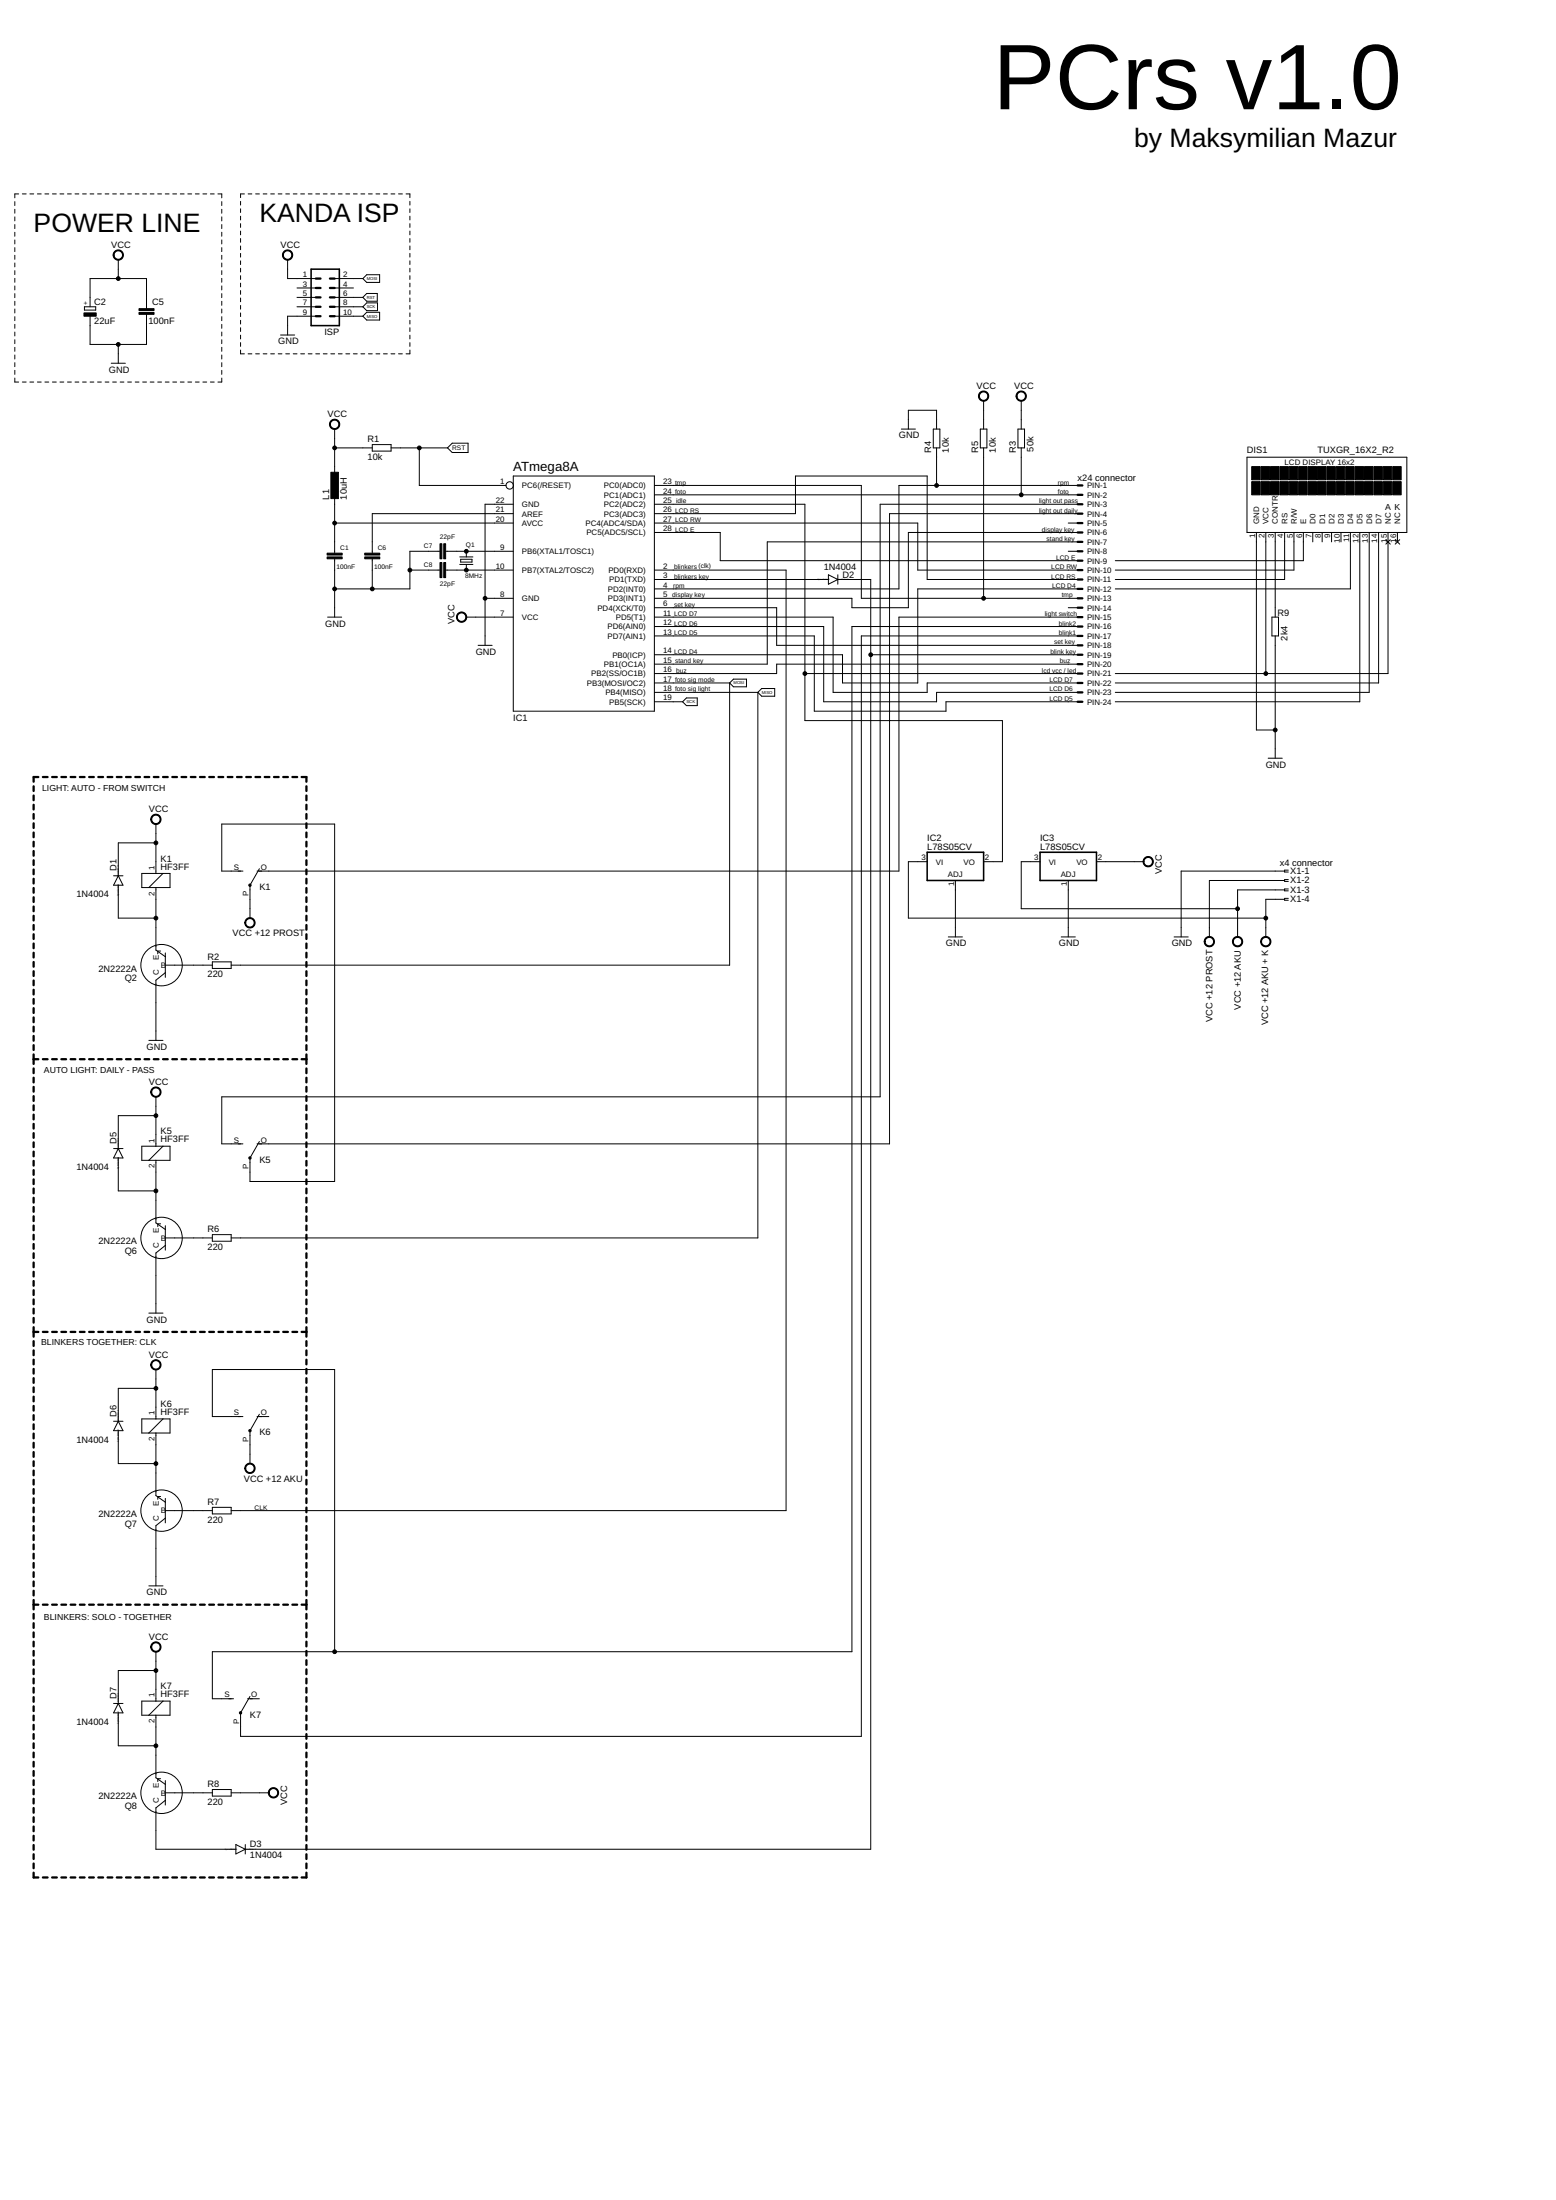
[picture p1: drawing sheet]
<svg xmlns="http://www.w3.org/2000/svg" width="420mm" height="594mm" viewBox="0 0 420 594" stroke-linecap="round" stroke-linejoin="round" font-family="sans-serif">
<g fill="none" stroke="#000" stroke-width=".27">
<path d="M4 54.4v1.1M4 56.5v1.1M4 58.6v1M5 52.4h-1v1M6 52.4h1.1M8.1 52.4h1M10.1 52.4h1M12.1 52.4h1.1M14.2 52.4h1M16.2 52.4h1M18.2 52.4h1.1M20.3 52.4h1"/>
<path d="M22.3 52.4h1M24.3 52.4h1M26.4 52.4h1M28.4 52.4h1M30.4 52.4h1M32.4 52.4h1.1M34.5 52.4h1M36.5 52.4h1M38.5 52.4h1.1M40.6 52.4h1M42.6 52.4h1M44.6 52.4h1.1"/>
<path d="M46.7 52.4h1M48.7 52.4h1M50.7 52.4h1.1M52.7 52.4h1.1M54.8 52.4h1M56.8 52.4h1M58.8 52.4h1.1v1M59.9 54.4v1.1M59.9 56.5v1.1M59.9 58.6v1M65 54.4v1M65 56.4v1"/>
<path d="M65 58.4v1M66 52.4h-1v1M67 52.4h1M69 52.4h1M71.1 52.4h1M73.1 52.4h1M75.1 52.4h1M77.2 52.4h1M79.2 52.4h1M81.2 52.4h1M83.2 52.4h1.1M85.3 52.4h1"/>
<path d="M87.3 52.4h1M89.3 52.4h1.1M91.4 52.4h1M93.4 52.4h1M95.4 52.4h1.1M97.5 52.4h1M99.5 52.4h1M101.5 52.4h1.1M103.5 52.4h1.1M105.6 52.4h1M107.6 52.4h1M109.6 52.4h1.1v1"/>
<path d="M110.7 54.4v1M110.7 56.4v1M110.7 58.4v1M4 60.6v1.1M4 62.7v1.1M4 64.8v1.1M4 66.9v1M4 68.9v1.1M4 71v1.1M4 73.1v1M4 75.2v1M4 77.2v1.1"/>
<path d="M4 79.3v1.1M31.9 70.1v5.1M59.9 60.6v1.1M59.9 62.7v1.1M59.9 64.8v1.1M59.9 66.9v1M59.9 68.9v1.1M59.9 71v1.1M59.9 73.1v1M59.9 75.2v1M59.9 77.2v1.1M59.9 79.3v1.1"/>
<path d="M65 60.4v1M65 62.4v1M65 64.4v1M65 66.4v1M65 68.4v1M65 70.4v1M65 72.4v1M65 74.4v1.1M65 76.5v1M65 78.5v1M77.7 70.1v5.1h7.6M80.2 77.8h5.1"/>
<path d="M90.4 75.2h7.6M90.4 77.8h5M99 79.2h2.9v2.1h-2.9l-1-1zM99 74.2h3.5v2.1h-3.5l-1-1.1zM110.7 60.4v1M110.7 62.4v1M110.7 64.4v1M110.7 66.4v1M110.7 68.4v1M110.7 70.4v1M110.7 72.4v1M110.7 74.4v1.1"/>
<path d="M110.7 76.5v1M110.7 78.5v1M4 81.4v1M4 83.4v1.1M4 85.5v1.1M4 87.6v1M4 89.7v1M4 91.7v1.1M4 93.8v1.1M4 95.9v1M4 97.9v1.1M22.8 82.8h3v.9h-3z"/>
<path d="M24.3 82.8v-7.6h15.3v8.2M30 98.1h3.8M31.9 93v5.1M39.6 84.9v8.1h-15.3v-7.6M59.9 81.4v1M59.9 83.4v1.1M59.9 85.5v1.1M59.9 87.6v1M59.9 89.7v1M59.9 91.7v1.1M59.9 93.8v1.1M59.9 95.9v1"/>
<path d="M59.9 97.9v1.1M65 80.5v1M65 82.5v1M65 84.5v1M65 86.5v1M65 88.5v1M65 90.5v1M65 92.5v1M65 94.5v1h1M67 95.5h1M69 95.5h1M71.1 95.5h1"/>
<path d="M73.1 95.5h1M75.1 95.5h1M75.8 90.5h3.8M77.2 95.5h1M79.2 95.5h1M80.2 82.8h5.1M80.2 80.3h5.1M81.2 95.5h1M83.2 95.5h1.1M85.3 95.5h1M85.3 85.4h-7.6v5.1M87.3 95.5h1"/>
<path d="M89.3 95.5h1.1M90.4 82.8h7.6M90.4 80.3h7.6M90.4 85.4h7.6M91.4 95.5h1M93.4 95.5h1M95.4 95.5h1.1M97.5 95.5h1M99 84.3h3.5v2.1h-3.5l-1-1zM99 81.8h2.9v2.1h-2.9l-1-1.1zM99.5 95.5h1M101.5 95.5h1.1"/>
<path d="M103.5 95.5h1.1M105.6 95.5h1M107.6 95.5h1M110.7 80.5v1M110.7 82.5v1M110.7 84.5v1M110.7 86.5v1M110.7 88.5v1M110.7 90.5v1M110.7 92.5v1M110.7 94.5v1h-1.1M4 100v1.1"/>
<path d="M4 102.1v1.1h1M6 103.2h1.1M8.1 103.2h1M10.1 103.2h1M12.1 103.2h1.1M14.2 103.2h1M16.2 103.2h1M18.2 103.2h1.1M20.3 103.2h1M22.3 103.2h1M24.3 103.2h1M26.4 103.2h1"/>
<path d="M28.4 103.2h1M30.4 103.2h1M32.4 103.2h1.1M34.5 103.2h1M36.5 103.2h1M38.5 103.2h1.1M40.6 103.2h1M42.6 103.2h1M44.6 103.2h1.1M46.7 103.2h1M48.7 103.2h1M50.7 103.2h1.1"/>
<path d="M52.7 103.2h1.1M54.8 103.2h1M56.8 103.2h1M59.9 100v1.1M59.9 102.1v1.1h-1.1M90.4 115.9v12.6M122.1 119.7h4.3v2.5h-4.3l-1.3-1.3zM243.4 115.9h3.8M245.3 115.9v-5.1h7.6v5.1M252 115.9h1.8v5h-1.8zM264.7 115.9h1.8v5h-1.8zM265.6 108.2v7.7"/>
<path d="M274.9 115.9h1.7v5h-1.7zM275.8 108.2v7.7M90.4 120.9h10.1M90.4 133.6v15.8M100.5 120.1h5.1v1.7h-5.1zM105.6 120.9h15.2M113.2 120.9v10.2h23.4M138.6 128.5h38.1v63.5h-38.1zM138.6 136.2h-7.6v38.1M138.6 138.7h-38.1v10.7M176.7 138.7h38.1v-10.2h35.6v28h40.6M176.7 131.1h55.9v30.5h58.4"/>
<path d="M176.7 136.2h40.6v58.4h53.4v38.1h-5.1M176.7 133.6h114.3M252.9 120.9v10.2M265.6 120.9v40.7M275.8 120.9v12.7M291 136.2h-53.3v160h-177.8v12.7h5.7M291 138.7h-50.8v170.2h-170.8M291 131.1h-48.3v27.9h-66M336.7 123.5h43.2v20.3h-43.2zM90.4 141.2h48.2M90.4 150.9v15.7M100.5 150.9v8.1"/>
<path d="M110.7 153.9h8.1M118.8 148.9h-8.1v10.1h-20.3M120.3 153.9h18.3M120.3 148.9h18.3M124.1 150.4h3.6M124.1 152.4h3.6M124.4 151h3v.8h-3zM125.9 148.9v1.5M125.9 152.4v1.5M176.7 153.9h35.6v254h-149.9M176.7 141.2h71.1v12.7h43.2M176.7 156.5h47"/>
<path d="M176.7 143.8h17.8v7.6h96.5M223.7 155.2l2.5 1.3-2.5 1.3zM226.2 156.5h8.9v342.9h-168.9M226.2 155.2v2.6M288.5 148.9h2.5M288.5 141.2h2.5M291 143.8h-45.7v20.3h-15.3v-2.5h-53.3M291 159h-43.2v25.4h-20.3v-7.6h-50.8M291 146.3h-83.8v33h-30.5M339.3 143.8v53.3h5M341.8 143.8v38.1M344.3 143.8v22.8"/>
<path d="M346.9 143.8v12.7h-45.7M349.4 143.8v10.1h-48.2M351.9 143.8v7.6h-50.7M354.5 143.8v2.5M357 143.8v2.5M359.6 143.8v2.5M362.1 143.8v2.5M364.6 143.8v15.2h-63.4M367.2 143.8v45.7h-66M369.7 143.8v43.2h-68.5M372.3 143.8v40.6h-71.1M374.2 145.7l1.2 1.2"/>
<path d="M374.8 143.8v38.1h-73.6M375.4 145.7l-1.2 1.2M376.7 145.7l1.3 1.2M377.3 143.8v2.5M378 145.7l-1.3 1.2M88.5 166.6h3.8M125.9 166.6h12.7M129.1 174.3h3.8M131 161.6h7.6M176.7 171.7h43.2v20.3h35.5v-2.5h35.6M176.7 169.2h45.7v20.3h30.5v-2.5h38.1M176.7 166.6h48.3v20.4h25.4v-2.6h40.6"/>
<path d="M176.7 164.1h33v10.2h81.3M235.1 176.8h55.9M288.5 164.1h2.5M291 171.7h-58.4v297.2h-167.6v-6.4l2.5-4.4M291 166.6h-48.3v68.6h-173.3M291 179.3h-81.3v2.6h-33M291 169.2h-61v276.8h-172.7v12.7h5.8M343.5 166.6h1.7v5.1h-1.7zM344.3 171.7v33M176.7 189.5h7.6M176.7 187h27.9M176.7 184.4h20.3"/>
<path d="M185.4 188.5h2.9v2h-2.9l-1.1-1zM197 184.4v76.2h-134.6M198.1 183.4h3.5v2.1h-3.5l-1.1-1.1zM204.6 187v147.3h-142.2M205.7 185.9h3.5v2.1h-3.5l-1.1-1zM217.3 181.9h73.7M342.4 204.7h3.8M30.7 236.5h2.5M31.9 239v8.9h10.2M31.9 236.5l1.3 2.5h-2.5zM38.3 235.9h7.6v3.8h-7.6zM42.1 227.6h-10.2v8.9"/>
<path d="M42.1 222.5v13.4M42.1 239.7v16.9l2.5 1.7M44 235.9l-3.8 3.8M65.6 235.2h-5.7v-12.7h30.5v96.5h-22.9v-6.3l2.5-4.4M70 234.6l-2.5 4.4v8.9M250.4 232.7h-5.1v15.2h96.5M258 237.8v15.2M280.8 232.7h-5v12.7h58.4M288.5 237.8v15.2M296.1 232.7h12.7M346.9 235.2h-28v17.8M346.9 237.8h-20.3v15.2"/>
<path d="M347.9 235h-1v.5h1M347.9 237.5h-1v.5h1M43.4 256.8h-.8v.8M44.6 257.3v6.6M57.3 259.7h5.1v1.8h-5.1zM256.1 253h3.8M286.6 253h3.8M317 253h3.8M346.9 240.3h-12.7v12.7M346.9 242.8h-5.1v10.2M347.9 240.1h-1v.5h1M347.9 242.6h-1v.5h1"/>
<path d="M44.6 260.6h12.7M44.6 262.7l-2.5 2v16.2M40.2 280.9h3.8M42.1 296.2v13.3M30.7 310.2h2.5M31.9 312.7v8.9h10.2M31.9 310.2l1.3 2.5h-2.5zM38.3 309.5h7.6v3.8h-7.6zM42.1 301.3h-10.2v8.9M42.1 313.3v16.9l2.5 1.8M44 309.5l-3.8 3.8M43.4 330.5h-.8v.7"/>
<path d="M44.6 336.3l-2.5 2v16.3M44.6 331v6.6M44.6 334.3h12.7M57.3 333.4h5.1v1.8h-5.1zM40.2 354.6h3.8M42.1 374.9h-10.2v8.9M42.1 369.8v13.4M30.7 383.8h2.5M31.9 386.3v8.9h10.2M31.9 383.8l1.3 2.5h-2.5zM38.3 383.2h7.6v3.8h-7.6zM42.1 387v16.9l2.5 1.7"/>
<path d="M44 383.2l-3.8 3.8M65.6 382.5h-8.3v-12.7h33.1v76.2M69.4 382.5h3.2M70 381.9l-2.5 4.4v8.9M43.4 404.1h-.8v.8M44.6 410l-2.5 2v16.2M44.6 404.6v6.6M44.6 407.9h12.7M57.3 407h5.1v1.8h-5.1zM40.2 428.2h3.8M30.7 460h2.5M31.9 460l1.3 2.5h-2.5z"/>
<path d="M38.3 459.4h7.6v3.8h-7.6zM42.1 451.1h-10.2v8.9M42.1 446v13.4M44 459.4l-3.8 3.8M66.9 458.7h3.1M31.9 462.5v8.9h10.2M42.1 463.2v16.9l2.5 1.7M43.4 480.3h-.8v.8M44.6 486.2l-2.5 2v11.2h21.6M44.6 480.8v6.6M44.6 484.1h12.7M57.3 483.2h5.1v1.8h-5.1z"/>
<path d="M62.4 484.1h10.2M63.7 498.1l2.5 1.3-2.5 1.2zM66.2 498.1v2.5"/>
<circle cx="137.6" cy="131.1" r=".99"/>
<circle cx="43.6" cy="260.6" r="5.6"/>
<circle cx="43.6" cy="334.3" r="5.6"/>
<circle cx="43.6" cy="407.9" r="5.6"/>
<circle cx="43.6" cy="484.1" r="5.6"/>
</g>
<g fill="none" stroke="#000" stroke-width=".61">
<path d="M85.3 77.8h1.3M85.3 75.2h1.3M89.1 77.8h1.3M89.1 75.2h1.3M85.3 80.3h1.3M85.3 85.4h1.3M85.3 82.8h1.3M89.1 80.3h1.3M89.1 85.4h1.3M89.1 82.8h1.3M291 131.1h1.3M291 133.6h1.3"/>
<path d="M291 136.2h1.3M291 138.7h1.3M291 141.2h1.3M291 143.8h1.3M291 146.3h1.3M291 148.9h1.3M291 151.4h1.3M291 153.9h1.3M291 156.5h1.3M291 159h1.3M291 161.6h1.3M291 164.1h1.3"/>
<path d="M291 166.6h1.3M291 169.2h1.3M291 171.7h1.3M291 174.3h1.3M291 176.8h1.3M291 179.3h1.3M291 181.9h1.3M291 184.4h1.3M291 187h1.3M291 189.5h1.3M9.1 212.3v1.3M9.1 214.8v1.3"/>
<path d="M9.1 217.3v1.3M9.1 219.8v1.3M10.4 209.8h-1.3v1.3M11.6 209.8h1.2M14.1 209.8h1.2M16.6 209.8h1.2M19.1 209.8h1.2M21.6 209.8h1.2M24.1 209.8h1.2M26.5 209.8h1.3M29 209.8h1.3M31.5 209.8h1.3"/>
<path d="M34 209.8h1.3M36.5 209.8h1.3M39 209.8h1.3M41.5 209.8h1.3M44 209.8h1.3M46.5 209.8h1.3M49 209.8h1.3M51.5 209.8h1.3M54 209.8h1.3M56.5 209.8h1.3M59 209.8h1.3M61.5 209.8h1.3"/>
<path d="M64 209.8h1.3M66.5 209.8h1.3M69 209.8h1.3M71.5 209.8h1.2M74 209.8h1.2M76.5 209.8h1.2M79 209.8h1.2M81.4 209.8h1.3v1.3M82.7 212.3v1.3M82.7 214.8v1.3M82.7 217.3v1.3M82.7 219.8v1.3"/>
<path d="M9.1 222.3v1.3M9.1 224.8v1.3M9.1 227.3v1.3M9.1 229.8v1.3M9.1 232.3v1.3M9.1 234.8v1.3M9.1 237.3v1.3M9.1 239.8v1.3M82.7 222.3v1.3M82.7 224.8v1.3M82.7 227.3v1.3M82.7 229.8v1.3"/>
<path d="M82.7 232.3v1.3M82.7 234.8v1.3M82.7 237.3v1.3M82.7 239.8v1.3M9.1 242.3v1.3M9.1 244.8v1.3M9.1 247.3v1.3M9.1 249.8v1.3M9.1 252.3v1.3M9.1 254.8v1.3M9.1 257.3v1.3M9.1 259.8v1.2"/>
<path d="M82.7 242.3v1.3M82.7 244.8v1.3M82.7 247.3v1.3M82.7 249.8v1.3M82.7 252.3v1.3M82.7 254.8v1.3M82.7 257.3v1.3M82.7 259.8v1.2M9.1 262.3v1.2M9.1 264.8v1.2M9.1 267.3v1.2M9.1 269.8v1.2"/>
<path d="M9.1 272.2v1.3M9.1 274.7v1.3M9.1 277.2v1.3M9.1 279.7v1.3M82.7 262.3v1.2M82.7 264.8v1.2M82.7 267.3v1.2M82.7 269.8v1.2M82.7 272.2v1.3M82.7 274.7v1.3M82.7 277.2v1.3M82.7 279.7v1.3"/>
<path d="M9.1 282.2v1.3M9.1 284.7v2.6M9.1 288.5v1.3M9.1 291v1.3M9.1 293.5v1.3M9.1 296v1.3M9.1 298.5v1.3M9.1 286h1.3M11.6 286h1.2M14.1 286h1.2M16.6 286h1.2M19.1 286h1.2"/>
<path d="M21.6 286h1.2M24.1 286h1.2M26.5 286h1.3M29 286h1.3M31.5 286h1.3M34 286h1.3M36.5 286h1.3M39 286h1.3M41.5 286h1.3M44 286h1.3M46.5 286h1.3M49 286h1.3"/>
<path d="M51.5 286h1.3M54 286h1.3M56.5 286h1.3M59 286h1.3M61.5 286h1.3M64 286h1.3M66.5 286h1.3M69 286h1.3M71.5 286h1.2M74 286h1.2M76.5 286h1.2M79 286h1.2"/>
<path d="M81.4 286h1.3M82.7 282.2v1.3M82.7 284.7v2.6M82.7 288.5v1.3M82.7 291v1.3M82.7 293.5v1.3M82.7 296v1.3M82.7 298.5v1.3M9.1 301v1.3M9.1 303.5v1.3M9.1 306v1.3M9.1 308.5v1.3"/>
<path d="M9.1 311v1.3M9.1 313.5v1.2M9.1 316v1.2M9.1 318.5v1.2M82.7 301v1.3M82.7 303.5v1.3M82.7 306v1.3M82.7 308.5v1.3M82.7 311v1.3M82.7 313.5v1.2M82.7 316v1.2M82.7 318.5v1.2"/>
<path d="M9.1 321v1.2M9.1 323.4v1.3M9.1 325.9v1.3M9.1 328.4v1.3M9.1 330.9v1.3M9.1 333.4v1.3M9.1 335.9v1.3M9.1 338.4v1.3M82.7 321v1.2M82.7 323.4v1.3M82.7 325.9v1.3M82.7 328.4v1.3"/>
<path d="M82.7 330.9v1.3M82.7 333.4v1.3M82.7 335.9v1.3M82.7 338.4v1.3M9.1 340.9v1.3M9.1 343.4v1.3M9.1 345.9v1.3M9.1 348.4v1.3M9.1 350.9v1.3M9.1 353.4v1.3M9.1 355.9v1.3M9.1 358.4v2.6"/>
<path d="M9.1 359.7h1.3M11.6 359.7h1.2M14.1 359.7h1.2M16.6 359.7h1.2M19.1 359.7h1.2M21.6 359.7h1.2M24.1 359.7h1.2M26.5 359.7h1.3M29 359.7h1.3M31.5 359.7h1.3M34 359.7h1.3M36.5 359.7h1.3"/>
<path d="M39 359.7h1.3M41.5 359.7h1.3M44 359.7h1.3M46.5 359.7h1.3M49 359.7h1.3M51.5 359.7h1.3M54 359.7h1.3M56.5 359.7h1.3M59 359.7h1.3M61.5 359.7h1.3M64 359.7h1.3M66.5 359.7h1.3"/>
<path d="M69 359.7h1.3M71.5 359.7h1.2M74 359.7h1.2M76.5 359.7h1.2M79 359.7h1.2M81.4 359.7h1.3M82.7 340.9v1.3M82.7 343.4v1.3M82.7 345.9v1.3M82.7 348.4v1.3M82.7 350.9v1.3M82.7 353.4v1.3"/>
<path d="M82.7 355.9v1.3M82.7 358.4v2.6M9.1 362.2v1.3M9.1 364.7v1.3M9.1 367.2v1.2M9.1 369.7v1.2M9.1 372.2v1.2M9.1 374.6v1.3M9.1 377.1v1.3M9.1 379.6v1.3M82.7 362.2v1.3M82.7 364.7v1.3"/>
<path d="M82.7 367.2v1.2M82.7 369.7v1.2M82.7 372.2v1.2M82.7 374.6v1.3M82.7 377.1v1.3M82.7 379.6v1.3M9.1 382.1v1.3M9.1 384.6v1.3M9.1 387.1v1.3M9.1 389.6v1.3M9.1 392.1v1.3M9.1 394.6v1.3"/>
<path d="M9.1 397.1v1.3M9.1 399.6v1.3M82.7 382.1v1.3M82.7 384.6v1.3M82.7 387.1v1.3M82.7 389.6v1.3M82.7 392.1v1.3M82.7 394.6v1.3M82.7 397.1v1.3M82.7 399.6v1.3M9.1 402.1v1.3M9.1 404.6v1.3"/>
<path d="M9.1 407.1v1.3M9.1 409.6v1.3M9.1 412.1v1.3M9.1 414.6v1.3M9.1 417.1v1.3M9.1 419.6v1.3M82.7 402.1v1.3M82.7 404.6v1.3M82.7 407.1v1.3M82.7 409.6v1.3M82.7 412.1v1.3M82.7 414.6v1.3"/>
<path d="M82.7 417.1v1.3M82.7 419.6v1.3M9.1 422.1v1.2M9.1 424.6v1.2M9.1 427.1v1.2M9.1 429.6v1.2M9.1 432.1v2.5M9.1 435.8v1.3M9.1 438.3v1.3M9.1 433.3h1.3M11.6 433.3h1.2M14.1 433.3h1.2"/>
<path d="M16.6 433.3h1.2M19.1 433.3h1.2M21.6 433.3h1.2M24.1 433.3h1.2M26.5 433.3h1.3M29 433.3h1.3M31.5 433.3h1.3M34 433.3h1.3M36.5 433.3h1.3M39 433.3h1.3M41.5 433.3h1.3M44 433.3h1.3"/>
<path d="M46.5 433.3h1.3M49 433.3h1.3M51.5 433.3h1.3M54 433.3h1.3M56.5 433.3h1.3M59 433.3h1.3M61.5 433.3h1.3M64 433.3h1.3M66.5 433.3h1.3M69 433.3h1.3M71.5 433.3h1.2M74 433.3h1.2"/>
<path d="M76.5 433.3h1.2M79 433.3h1.2M81.4 433.3h1.3M82.7 422.1v1.2M82.7 424.6v1.2M82.7 427.1v1.2M82.7 429.6v1.2M82.7 432.1v2.5M82.7 435.8v1.3M82.7 438.3v1.3M9.1 440.8v1.3M9.1 443.3v1.3"/>
<path d="M9.1 445.8v1.3M9.1 448.3v1.3M9.1 450.8v1.3M9.1 453.3v1.3M9.1 455.8v1.3M9.1 458.3v1.2M82.7 440.8v1.3M82.7 443.3v1.3M82.7 445.8v1.3M82.7 448.3v1.3M82.7 450.8v1.3M82.7 453.3v1.3"/>
<path d="M82.7 455.8v1.3M82.7 458.3v1.2M9.1 460.8v1.2M9.1 463.3v1.2M9.1 465.8v1.2M9.1 468.3v1.2M9.1 470.8v1.2M9.1 473.3v1.2M9.1 475.8v1.2M9.1 478.2v1.3M82.7 460.8v1.2M82.7 463.3v1.2"/>
<path d="M82.7 465.8v1.2M82.7 468.3v1.2M82.7 470.8v1.2M82.7 473.3v1.2M82.7 475.8v1.2M82.7 478.2v1.3M9.1 480.7v1.3M9.1 483.2v1.3M9.1 485.7v1.3M9.1 488.2v1.3M9.1 490.7v1.3M9.1 493.2v1.3"/>
<path d="M9.1 495.7v1.3M9.1 498.2v1.3M82.7 480.7v1.3M82.7 483.2v1.3M82.7 485.7v1.3M82.7 488.2v1.3M82.7 490.7v1.3M82.7 493.2v1.3M82.7 495.7v1.3M82.7 498.2v1.3M9.1 500.7v1.3M9.1 503.2v1.3"/>
<path d="M9.1 505.7v1.3h1.3M11.6 507h1.2M14.1 507h1.2M16.6 507h1.2M19.1 507h1.2M21.6 507h1.2M24.1 507h1.2M26.5 507h1.3M29 507h1.3M31.5 507h1.3M34 507h1.3M36.5 507h1.3"/>
<path d="M39 507h1.3M41.5 507h1.3M44 507h1.3M46.5 507h1.3M49 507h1.3M51.5 507h1.3M54 507h1.3M56.5 507h1.3M59 507h1.3M61.5 507h1.3M64 507h1.3M66.5 507h1.3"/>
<path d="M69 507h1.3M71.5 507h1.2M74 507h1.2M76.5 507h1.2M79 507h1.2M82.7 500.7v1.3M82.7 503.2v1.3M82.7 505.7v1.3h-1.3"/>
</g>
<g fill="#000" stroke="#000" stroke-width=".27">
<path d="M22.7 84.5h3.3v.9h-3.3zM37.5 84.4h4.1v.5h-4.1zM37.5 83.4h4.1v.5h-4.1zM89.3 127.5h2.1v7.1h-2.1zM338 126h2.3v3.6h-2.3zM338 130.1h2.3v3.5h-2.3zM340.5 126h2.3v3.6h-2.3zM340.5 130.1h2.3v3.5h-2.3zM343.1 126h2.3v3.6h-2.3zM343.1 130.1h2.3v3.5h-2.3zM345.6 126h2.3v3.6h-2.3zM345.6 130.1h2.3v3.5h-2.3z"/>
<path d="M348.1 126h2.3v3.6h-2.3zM348.1 130.1h2.3v3.5h-2.3zM350.7 126h2.3v3.6h-2.3zM350.7 130.1h2.3v3.5h-2.3zM353.2 126h2.3v3.6h-2.3zM353.2 130.1h2.3v3.5h-2.3zM355.7 126h2.3v3.6h-2.3zM355.7 130.1h2.3v3.5h-2.3zM358.3 126h2.3v3.6h-2.3zM358.3 130.1h2.3v3.5h-2.3zM360.8 126h2.3v3.6h-2.3zM360.8 130.1h2.3v3.5h-2.3z"/>
<path d="M363.4 126h2.3v3.6h-2.3zM363.4 130.1h2.3v3.5h-2.3zM365.9 126h2.3v3.6h-2.3zM365.9 130.1h2.3v3.5h-2.3zM368.4 126h2.3v3.6h-2.3zM368.4 130.1h2.3v3.5h-2.3zM371 126h2.3v3.6h-2.3zM371 130.1h2.3v3.5h-2.3zM373.5 126h2.3v3.6h-2.3zM373.5 130.1h2.3v3.5h-2.3zM376.1 126h2.3v3.6h-2.3zM376.1 130.1h2.3v3.5h-2.3z"/>
<path d="M88.3 150.4h4.1v.5h-4.1zM88.3 149.4h4.1v.5h-4.1zM98.5 150.4h4.1v.5h-4.1zM98.5 149.4h4.1v.5h-4.1zM118.8 146.8h.5v4.1h-.5zM118.8 151.9h.5v4.1h-.5zM119.8 146.8h.5v4.1h-.5zM119.8 151.9h.5v4.1h-.5z"/>
</g>
<path d="M84 72.7h7.6v15.2h-7.6zM250.4 230.1h15.2v7.7h-15.2zM280.8 230.1h15.3v7.7h-15.3z" fill="none" stroke="#000" stroke-width=".42"/>
<g fill="#000" stroke="#000" stroke-width=".27">
<path d="M30.9 67.9a1.39 1.39 0 0 1 2.2 .3 1.39 1.39 0 0 1-.8 2 1.39 1.39 0 0 1-1.8-1.3h.3a1.15 1.15 0 0 1 1.6-1.1 1.15 1.15 0 0 1 .3 1.9 1.15 1.15 0 0 1-1.9-.5v-.3h-.3z" fill-rule="evenodd"/>
<path d="M76.6 67.9a1.39 1.39 0 0 1 2.2 .3 1.39 1.39 0 0 1-.8 2 1.39 1.39 0 0 1-1.7-1.3h.2a1.14 1.14 0 0 1 1.7-1 1.14 1.14 0 0 1 .1 1.9 1.14 1.14 0 0 1-1.8-.6v-.3h-.2z" fill-rule="evenodd"/>
<path d="M89.3 113.6a1.4 1.4 0 0 1 2.3 .3 1.4 1.4 0 0 1-.9 2 1.4 1.4 0 0 1-1.7-1.3h.2a1.14 1.14 0 0 1 1.7-1 1.14 1.14 0 0 1 .1 2 1.14 1.14 0 0 1-1.8-.7v-.3h-.2z" fill-rule="evenodd"/>
<path d="M264.6 106a1.4 1.4 0 0 1 2.2 .2 1.4 1.4 0 0 1-.8 2.1 1.4 1.4 0 0 1-1.8-1.3h.3a1.14 1.14 0 0 1 1.5-1.1 1.14 1.14 0 0 1 .3 1.9 1.14 1.14 0 0 1-1.8-.5v-.3h-.3z" fill-rule="evenodd"/>
<path d="M274.7 106a1.4 1.4 0 0 1 2.2 .2 1.4 1.4 0 0 1-.8 2.1 1.4 1.4 0 0 1-1.7-1.3h.2a1.14 1.14 0 0 1 1.6-1.1 1.14 1.14 0 0 1 .3 1.9 1.14 1.14 0 0 1-1.8-.5l-.1-.3h-.2z" fill-rule="evenodd"/>
<path d="M123.6 165.7a1.4 1.4 0 0 1 2.2 .2 1.4 1.4 0 0 1-.8 2.1 1.4 1.4 0 0 1-1.7-1.4h.2a1.14 1.14 0 0 1 1.7-.9 1.14 1.14 0 0 1 .1 1.9 1.14 1.14 0 0 1-1.8-.7v-.3h-.2z" fill-rule="evenodd"/>
<path d="M41.1 220.3a1.39 1.39 0 0 1 2.2 .2 1.39 1.39 0 0 1-.8 2.1 1.39 1.39 0 0 1-1.8-1.3h.3a1.14 1.14 0 0 1 1.5-1.1 1.14 1.14 0 0 1 .3 1.9 1.14 1.14 0 0 1-1.8-.6v-.2h-.3z" fill-rule="evenodd"/>
<path d="M309 231.7a1.39 1.39 0 0 1 2.2 .3 1.39 1.39 0 0 1-.8 2 1.39 1.39 0 0 1-1.7-1.3h.2a1.14 1.14 0 0 1 1.7-1 1.14 1.14 0 0 1 .1 2 1.14 1.14 0 0 1-1.8-.7v-.3h-.2z" fill-rule="evenodd"/>
<path d="M66.5 248.2a1.39 1.39 0 0 1 2.2 .3 1.39 1.39 0 0 1-.8 2 1.39 1.39 0 0 1-1.8-1.3h.3a1.14 1.14 0 0 1 1.6-1 1.14 1.14 0 0 1 .2 2 1.14 1.14 0 0 1-1.8-.7v-.3h-.3z" fill-rule="evenodd"/>
<path d="M325.5 253.3a1.4 1.4 0 0 1 2.2 .2 1.4 1.4 0 0 1-.7 2.1 1.4 1.4 0 0 1-1.8-1.3h.2a1.14 1.14 0 0 1 1.7-1 1.14 1.14 0 0 1 .1 1.9 1.14 1.14 0 0 1-1.8-.6v-.3h-.2z" fill-rule="evenodd"/>
<path d="M333.1 253.3a1.4 1.4 0 0 1 2.3 .2 1.4 1.4 0 0 1-.8 2.1 1.4 1.4 0 0 1-1.8-1.3h.2a1.14 1.14 0 0 1 1.7-1 1.14 1.14 0 0 1 .2 1.9 1.14 1.14 0 0 1-1.8-.6l-.1-.3h-.2z" fill-rule="evenodd"/>
<path d="M340.8 253.3a1.4 1.4 0 0 1 2.2 .2 1.4 1.4 0 0 1-.8 2.1 1.4 1.4 0 0 1-1.8-1.3h.3a1.14 1.14 0 0 1 1.6-1 1.14 1.14 0 0 1 .2 1.9 1.14 1.14 0 0 1-1.8-.6v-.3h-.3z" fill-rule="evenodd"/>
<path d="M41.1 294a1.39 1.39 0 0 1 2.2 .2 1.39 1.39 0 0 1-.8 2.1 1.39 1.39 0 0 1-1.8-1.4h.3a1.14 1.14 0 0 1 1.5-1.1 1.14 1.14 0 0 1 .3 1.9 1.14 1.14 0 0 1-1.8-.5v-.3h-.3z" fill-rule="evenodd"/>
<path d="M41.1 367.6a1.4 1.4 0 0 1 2.2 .2 1.4 1.4 0 0 1-.8 2.1 1.4 1.4 0 0 1-1.8-1.3h.3a1.14 1.14 0 0 1 1.6-1.1 1.14 1.14 0 0 1 .2 1.9 1.14 1.14 0 0 1-1.8-.5v-.3h-.3z" fill-rule="evenodd"/>
<path d="M66.5 395.5a1.4 1.4 0 0 1 2.2 .3 1.4 1.4 0 0 1-.8 2 1.4 1.4 0 0 1-1.8-1.3h.3a1.14 1.14 0 0 1 1.6-.9 1.14 1.14 0 0 1 .2 1.9 1.14 1.14 0 0 1-1.8-.7v-.3h-.3z" fill-rule="evenodd"/>
<path d="M41.1 443.8a1.39 1.39 0 0 1 2.2 .2 1.39 1.39 0 0 1-.8 2.1 1.39 1.39 0 0 1-1.8-1.3h.3a1.14 1.14 0 0 1 1.5-1.1 1.14 1.14 0 0 1 .3 1.9 1.14 1.14 0 0 1-1.8-.6v-.2h-.3z" fill-rule="evenodd"/>
<path d="M72.8 483.2a1.39 1.39 0 0 1 2.2 .2 1.39 1.39 0 0 1-.8 2.1 1.39 1.39 0 0 1-1.7-1.4h.2a1.14 1.14 0 0 1 1.7-.9 1.14 1.14 0 0 1 .1 1.9 1.14 1.14 0 0 1-1.8-.7v-.3h-.2z" fill-rule="evenodd"/>
<circle cx="31.9" cy="75.2" r=".51"/>
<circle cx="31.9" cy="93" r=".51"/>
<circle cx="90.4" cy="120.9" r=".51"/>
<circle cx="113.2" cy="120.9" r=".51"/>
<circle cx="252.9" cy="131.1" r=".51"/>
<circle cx="275.8" cy="133.6" r=".51"/>
<circle cx="90.4" cy="141.2" r=".51"/>
<circle cx="90.4" cy="159" r=".51"/>
<circle cx="100.5" cy="159" r=".51"/>
<circle cx="110.7" cy="153.9" r=".51"/>
<circle cx="125.9" cy="148.9" r=".51"/>
<circle cx="125.9" cy="153.9" r=".51"/>
<circle cx="131" cy="161.6" r=".51"/>
<circle cx="235.1" cy="176.8" r=".51"/>
<circle cx="265.6" cy="161.6" r=".51"/>
<circle cx="217.3" cy="181.9" r=".51"/>
<circle cx="341.8" cy="181.9" r=".51"/>
<circle cx="344.3" cy="197.1" r=".51"/>
<circle cx="42.1" cy="227.6" r=".51"/>
<circle cx="67.5" cy="239" r=".33"/>
<circle cx="42.1" cy="247.9" r=".51"/>
<circle cx="334.2" cy="245.4" r=".51"/>
<circle cx="341.8" cy="247.9" r=".51"/>
<circle cx="42.1" cy="301.3" r=".51"/>
<circle cx="67.5" cy="312.7" r=".33"/>
<circle cx="42.1" cy="321.6" r=".51"/>
<circle cx="42.1" cy="374.9" r=".51"/>
<circle cx="42.1" cy="395.2" r=".51"/>
<circle cx="67.5" cy="386.3" r=".33"/>
<circle cx="42.1" cy="451.1" r=".51"/>
<circle cx="90.4" cy="446" r=".51"/>
<circle cx="42.1" cy="471.4" r=".51"/>
<circle cx="65" cy="462.5" r=".33"/>
</g>
<text font-size="25.1" x="268.1" y="29.5">PCrs v1.0</text>
<g font-size="7.2">
<text x="306.2" y="39.7">by Maksymilian Mazur</text>
<text x="70" y="60">KANDA ISP</text>
<text x="9.1" y="62.5">POWER LINE</text>
</g>
<text font-size="3.6" x="138.6" y="127.3">ATmega8A</text>
<g font-size="2.5">
<text x="30" y="67">VCC</text>
<text x="75.8" y="67">VCC</text>
<text x="25.5" y="82.4">C2</text>
<text x="41.1" y="82.5">C5</text>
<text x="25.5" y="87.4">22uF</text>
<text x="40.1" y="87.5">100nF</text>
<text x="75.1" y="93">GND</text>
<text x="87.6" y="90.5">ISP</text>
<text x="29.4" y="100.6">GND</text>
<text x="263.7" y="105.1">VCC</text>
<text x="273.9" y="105.1">VCC</text>
<text x="88.4" y="112.7">VCC</text>
<text x="99.2" y="119.4">R1</text>
<text x="242.7" y="118.4">GND</text>
<text x="99.2" y="124.2">10k</text>
<text x="251.4" y="122.2" transform="rotate(-90 251.4 122.2)">R4</text>
<text x="256.2" y="122.2" transform="rotate(-90 256.2 122.2)">10k</text>
<text x="264.1" y="122.2" transform="rotate(-90 264.1 122.2)">R5</text>
<text x="268.9" y="122.2" transform="rotate(-90 268.9 122.2)">10k</text>
<text x="274.3" y="122.2" transform="rotate(-90 274.3 122.2)">R3</text>
<text x="279.1" y="121.9" transform="rotate(-90 279.1 121.9)">50k</text>
<text x="336.7" y="122.2">DIS1</text>
<text x="355.8" y="122.2">TUXGR_16X2_R2</text>
<text x="291" y="129.8">x24 connector</text>
<text x="88.9" y="134.9" transform="rotate(-90 88.9 134.9)">L1</text>
<text x="93.7" y="134.9" transform="rotate(-90 93.7 134.9)">10uH</text>
<text x="222.4" y="154">1N4004</text>
<text x="227.5" y="156">D2</text>
<text x="344.9" y="166.4">R9</text>
<text x="87.8" y="169.2">GND</text>
<text x="122.7" y="168.6" transform="rotate(-90 122.7 168.6)">VCC</text>
<text x="347.6" y="173" transform="rotate(-90 347.6 173)">2k4</text>
<text x="128.5" y="176.8">GND</text>
<text x="138.6" y="194.6">IC1</text>
<text x="341.8" y="207.3">GND</text>
<text x="40.2" y="219.4">VCC</text>
<text x="250.4" y="227">IC2</text>
<text x="280.8" y="227">IC3</text>
<text x="43.4" y="232.7">K1</text>
<text x="250.4" y="229.5">L78S05CV</text>
<text x="280.8" y="229.5">L78S05CV</text>
<text x="345.6" y="234">x4 connector</text>
<text x="31.5" y="235.2" transform="rotate(-90 31.5 235.2)">D1</text>
<text x="43.4" y="234.8">HF3FF</text>
<text x="313.7" y="236.1" transform="rotate(-90 313.7 236.1)">VCC</text>
<text x="348.4" y="236">X1-1</text>
<text x="348.4" y="238.5">X1-2</text>
<text x="20.6" y="242.3">1N4004</text>
<text x="70" y="240.3">K1</text>
<text x="348.4" y="241.1">X1-3</text>
<text x="348.4" y="243.6">X1-4</text>
<text x="62.8" y="252.9">VCC +12 PROST</text>
<text x="255.4" y="255.5">GND</text>
<text x="285.9" y="255.5">GND</text>
<text x="316.4" y="255.5">GND</text>
<text x="26.6" y="262.4">2N2222A</text>
<text x="56.1" y="263.9">220</text>
<text x="56.1" y="259.1">R2</text>
<text x="33.7" y="264.9">Q2</text>
<text x="327.4" y="276" transform="rotate(-90 327.4 276)">VCC +12 PROST</text>
<text x="335.1" y="272.6" transform="rotate(-90 335.1 272.6)">VCC +12 AKU</text>
<text x="342.4" y="276.9" transform="rotate(-90 342.4 276.9)">VCC +12 AKU + K</text>
<text x="39.6" y="283.5">GND</text>
<text x="40.2" y="293">VCC</text>
<text x="31.5" y="308.9" transform="rotate(-90 31.5 308.9)">D5</text>
<text x="43.4" y="308.5">HF3FF</text>
<text x="43.4" y="306.3">K5</text>
<text x="20.6" y="316">1N4004</text>
<text x="70" y="314">K5</text>
<text x="56.1" y="332.8">R6</text>
<text x="26.6" y="336.1">2N2222A</text>
<text x="33.7" y="338.6">Q6</text>
<text x="56.1" y="337.6">220</text>
<text x="39.6" y="357.1">GND</text>
<text x="40.2" y="366.7">VCC</text>
<text x="31.5" y="382.5" transform="rotate(-90 31.5 382.5)">D6</text>
<text x="43.4" y="382.1">HF3FF</text>
<text x="43.4" y="380">K6</text>
<text x="20.6" y="389.6">1N4004</text>
<text x="70" y="387.6">K6</text>
<text x="65.8" y="400.2">VCC +12 AKU</text>
<text x="56.1" y="406.4">R7</text>
<text x="26.6" y="409.7">2N2222A</text>
<text x="33.7" y="412.2">Q7</text>
<text x="56.1" y="411.2">220</text>
<text x="39.6" y="430.8">GND</text>
<text x="40.2" y="442.8">VCC</text>
<text x="31.5" y="458.7" transform="rotate(-90 31.5 458.7)">D7</text>
<text x="43.4" y="458.3">HF3FF</text>
<text x="43.4" y="456.2">K7</text>
<text x="20.6" y="465.8">1N4004</text>
<text x="67.5" y="463.8">K7</text>
<text x="26.6" y="485.9">2N2222A</text>
<text x="56.1" y="482.6">R8</text>
<text x="33.7" y="488.4">Q8</text>
<text x="56.1" y="487.4">220</text>
<text x="77.5" y="487.5" transform="rotate(-90 77.5 487.5)">VCC</text>
<text x="67.5" y="501.7">1N4004</text>
<text x="67.5" y="498.9">D3</text>
</g>
<g font-size="2.3">
<text x="374" y="137.7">A K</text>
<text x="11.4" y="213.6">LIGHT: AUTO - FROM SWITCH</text>
<text x="11.9" y="289.8">AUTO LIGHT: DAILY - PASS</text>
<text x="11.1" y="363.2">BLINKERS TOGETHER: CLK</text>
<text x="11.9" y="437.4">BLINKERS: SOLO - TOGETHER</text>
</g>
<g font-size="2.1">
<text x="81.8" y="74.9">1</text>
<text x="81.8" y="77.4">3</text>
<text x="92.7" y="74.9">2</text>
<text x="92.7" y="77.4">4</text>
<text x="81.8" y="79.9">5</text>
<text x="81.8" y="82.5">7</text>
<text x="92.7" y="79.9">6</text>
<text x="92.7" y="82.5">8</text>
<text x="81.8" y="85">9</text>
<text x="92.7" y="85">10</text>
<text x="346.9" y="125.5">LCD DISPLAY 16x2</text>
<text x="135.1" y="130.7">1</text>
<text x="140.9" y="131.9">PC6(/RESET)</text>
<text x="163.1" y="131.9">PC0(ADC0)</text>
<text x="179" y="130.7">23</text>
<text x="293.5" y="131.9">PIN-1</text>
<text x="133.9" y="135.8">22</text>
<text x="140.9" y="136.9">GND</text>
<text x="163.1" y="136.9">PC2(ADC2)</text>
<text x="163.1" y="134.4">PC1(ADC1)</text>
<text x="179" y="135.8">25</text>
<text x="179" y="133.3">24</text>
<text x="293.5" y="134.4">PIN-2</text>
<text x="293.5" y="136.9">PIN-3</text>
<text x="133.9" y="138.4">21</text>
<text x="133.9" y="140.9">20</text>
<text x="140.9" y="139.5">AREF</text>
<text x="140.9" y="142">AVCC</text>
<text x="158.1" y="142">PC4(ADC4/SDA)</text>
<text x="163.1" y="139.5">PC3(ADC3)</text>
<text x="179" y="143.4">28</text>
<text x="179" y="140.9">27</text>
<text x="179" y="138.4">26</text>
<text x="293.5" y="139.5">PIN-4</text>
<text x="293.5" y="142">PIN-5</text>
<text x="340" y="141.5" transform="rotate(-90 340 141.5)">GND</text>
<text x="342.6" y="141.5" transform="rotate(-90 342.6 141.5)">VCC</text>
<text x="345.1" y="141.5" transform="rotate(-90 345.1 141.5)">CONTR</text>
<text x="347.6" y="141.5" transform="rotate(-90 347.6 141.5)">RS</text>
<text x="350.2" y="141.5" transform="rotate(-90 350.2 141.5)">R/W</text>
<text x="352.7" y="141.5" transform="rotate(-90 352.7 141.5)">E</text>
<text x="355.2" y="141.5" transform="rotate(-90 355.2 141.5)">D0</text>
<text x="357.8" y="141.5" transform="rotate(-90 357.8 141.5)">D1</text>
<text x="360.3" y="141.5" transform="rotate(-90 360.3 141.5)">D2</text>
<text x="362.9" y="141.5" transform="rotate(-90 362.9 141.5)">D3</text>
<text x="365.4" y="141.5" transform="rotate(-90 365.4 141.5)">D4</text>
<text x="367.9" y="141.5" transform="rotate(-90 367.9 141.5)">D5</text>
<text x="370.5" y="141.5" transform="rotate(-90 370.5 141.5)">D6</text>
<text x="373" y="141.5" transform="rotate(-90 373 141.5)">D7</text>
<text x="375.6" y="141.5" transform="rotate(-90 375.6 141.5)">NC</text>
<text x="378.1" y="141.5" transform="rotate(-90 378.1 141.5)">NC</text>
<text x="135.1" y="148.5">9</text>
<text x="140.9" y="149.6">PB6(XTAL1/TOSC1)</text>
<text x="158.3" y="144.6">PC5(ADC5/SCL)</text>
<text x="293.5" y="144.6">PIN-6</text>
<text x="293.5" y="147.1">PIN-7</text>
<text x="293.5" y="149.6">PIN-8</text>
<text x="338.9" y="145.3" transform="rotate(-90 338.9 145.3)">1</text>
<text x="341.4" y="145.3" transform="rotate(-90 341.4 145.3)">2</text>
<text x="344" y="145.3" transform="rotate(-90 344 145.3)">3</text>
<text x="346.5" y="145.3" transform="rotate(-90 346.5 145.3)">4</text>
<text x="349.1" y="145.3" transform="rotate(-90 349.1 145.3)">5</text>
<text x="351.6" y="145.3" transform="rotate(-90 351.6 145.3)">6</text>
<text x="354.1" y="145.3" transform="rotate(-90 354.1 145.3)">7</text>
<text x="356.7" y="145.3" transform="rotate(-90 356.7 145.3)">8</text>
<text x="359.2" y="145.3" transform="rotate(-90 359.2 145.3)">9</text>
<text x="361.8" y="146.5" transform="rotate(-90 361.8 146.5)">10</text>
<text x="364.3" y="146.4" transform="rotate(-90 364.3 146.4)">11</text>
<text x="366.8" y="146.5" transform="rotate(-90 366.8 146.5)">12</text>
<text x="369.4" y="146.5" transform="rotate(-90 369.4 146.5)">13</text>
<text x="371.9" y="146.5" transform="rotate(-90 371.9 146.5)">14</text>
<text x="374.5" y="146.5" transform="rotate(-90 374.5 146.5)">15</text>
<text x="377" y="146.5" transform="rotate(-90 377 146.5)">16</text>
<text x="133.9" y="153.6">10</text>
<text x="140.9" y="154.7">PB7(XTAL2/TOSC2)</text>
<text x="164.3" y="154.7">PD0(RXD)</text>
<text x="179" y="153.6">2</text>
<text x="293.5" y="152.2">PIN-9</text>
<text x="293.5" y="154.7">PIN-10</text>
<text x="135.1" y="161.2">8</text>
<text x="164.1" y="159.8">PD2(INT0)</text>
<text x="164.5" y="157.3">PD1(TXD)</text>
<text x="179" y="161.2">5</text>
<text x="179" y="158.7">4</text>
<text x="179" y="156.1">3</text>
<text x="293.5" y="157.3">PIN-11</text>
<text x="293.5" y="159.8">PIN-12</text>
<text x="135.1" y="166.3">7</text>
<text x="140.9" y="162.3">GND</text>
<text x="140.9" y="167.4">VCC</text>
<text x="161.3" y="164.9">PD4(XCK/T0)</text>
<text x="164.1" y="162.3">PD3(INT1)</text>
<text x="166.3" y="167.4">PD5(T1)</text>
<text x="179" y="166.3">11</text>
<text x="179" y="163.8">6</text>
<text x="293.5" y="162.3">PIN-13</text>
<text x="293.5" y="164.9">PIN-14</text>
<text x="293.5" y="167.4">PIN-15</text>
<text x="164" y="172.5">PD7(AIN1)</text>
<text x="164" y="170">PD6(AIN0)</text>
<text x="179" y="171.4">13</text>
<text x="179" y="168.8">12</text>
<text x="293.5" y="170">PIN-16</text>
<text x="293.5" y="172.5">PIN-17</text>
<text x="165.4" y="177.6">PB0(ICP)</text>
<text x="179" y="179">15</text>
<text x="179" y="176.5">14</text>
<text x="293.5" y="175">PIN-18</text>
<text x="293.5" y="177.6">PIN-19</text>
<text x="158.5" y="185.2">PB3(MOSI/OC2)</text>
<text x="159.7" y="182.7">PB2(SS/OC1B)</text>
<text x="163.1" y="180.1">PB1(OC1A)</text>
<text x="179" y="184.1">17</text>
<text x="179" y="181.5">16</text>
<text x="293.5" y="180.1">PIN-20</text>
<text x="293.5" y="182.7">PIN-21</text>
<text x="293.5" y="185.2">PIN-22</text>
<text x="163.5" y="187.7">PB4(MISO)</text>
<text x="164.5" y="190.3">PB5(SCK)</text>
<text x="179" y="189.2">19</text>
<text x="179" y="186.6">18</text>
<text x="293.5" y="187.7">PIN-23</text>
<text x="293.5" y="190.3">PIN-24</text>
<text x="248.8" y="232.3">3</text>
<text x="252.7" y="233.4">VI</text>
<text x="260.2" y="233.4">VO</text>
<text x="266" y="232.3">2</text>
<text x="279.3" y="232.3">3</text>
<text x="283.2" y="233.4">VI</text>
<text x="290.6" y="233.4">VO</text>
<text x="296.4" y="232.3">2</text>
<text x="41.7" y="234.9" transform="rotate(-90 41.7 234.9)">1</text>
<text x="63.2" y="234.9">S</text>
<text x="70.4" y="234.9">O</text>
<text x="255.9" y="236.7">ADJ</text>
<text x="257.6" y="239.3" transform="rotate(-90 257.6 239.3)">1</text>
<text x="286.4" y="236.7">ADJ</text>
<text x="288.1" y="239.3" transform="rotate(-90 288.1 239.3)">1</text>
<text x="41.7" y="241.8" transform="rotate(-90 41.7 241.8)">2</text>
<text x="67.1" y="242.1" transform="rotate(-90 67.1 242.1)">P</text>
<text x="42.9" y="263.4" transform="rotate(-90 42.9 263.4)">C</text>
<text x="42.9" y="259.3" transform="rotate(-90 42.9 259.3)">E</text>
<text x="43.4" y="261.4">B</text>
<text x="41.7" y="308.5" transform="rotate(-90 41.7 308.5)">1</text>
<text x="63.2" y="308.5">S</text>
<text x="70.4" y="308.5">O</text>
<text x="41.7" y="315.5" transform="rotate(-90 41.7 315.5)">2</text>
<text x="67.1" y="315.7" transform="rotate(-90 67.1 315.7)">P</text>
<text x="42.9" y="333" transform="rotate(-90 42.9 333)">E</text>
<text x="43.4" y="335">B</text>
<text x="42.9" y="337" transform="rotate(-90 42.9 337)">C</text>
<text x="41.7" y="382.2" transform="rotate(-90 41.7 382.2)">1</text>
<text x="63.2" y="382.2">S</text>
<text x="70.4" y="382.2">O</text>
<text x="41.7" y="389.2" transform="rotate(-90 41.7 389.2)">2</text>
<text x="67.1" y="389.4" transform="rotate(-90 67.1 389.4)">P</text>
<text x="42.9" y="406.6" transform="rotate(-90 42.9 406.6)">E</text>
<text x="42.9" y="410.7" transform="rotate(-90 42.9 410.7)">C</text>
<text x="43.4" y="408.7">B</text>
<text x="41.7" y="458.4" transform="rotate(-90 41.7 458.4)">1</text>
<text x="60.6" y="458.4">S</text>
<text x="67.9" y="458.4">O</text>
<text x="41.7" y="465.3" transform="rotate(-90 41.7 465.3)">2</text>
<text x="64.6" y="465.6" transform="rotate(-90 64.6 465.6)">P</text>
<text x="42.9" y="482.8" transform="rotate(-90 42.9 482.8)">E</text>
<text x="43.4" y="484.9">B</text>
<text x="42.9" y="486.9" transform="rotate(-90 42.9 486.9)">C</text>
</g>
<g font-size="1.8">
<text x="23.7" y="82.4" transform="rotate(-90 23.7 82.4)">+</text>
<text x="122.1" y="121.6">RST</text>
<text x="182.3" y="130.8">tmp</text>
<text x="285.7" y="130.8">rpm</text>
<text x="182.3" y="133.4">foto</text>
<text x="182.5" y="135.9">idle</text>
<text x="280.6" y="135.9">light out pass</text>
<text x="285.7" y="133.4">foto</text>
<text x="182.3" y="143.5">LCD E</text>
<text x="182.3" y="141">LCD RW</text>
<text x="182.3" y="138.5">LCD RS</text>
<text x="280.6" y="138.5">light out daily</text>
<text x="281.3" y="143.5">display key</text>
<text x="91.9" y="148.5">C1</text>
<text x="102" y="148.5">C6</text>
<text x="114.5" y="148">C7</text>
<text x="118.8" y="145.4">22pF</text>
<text x="125.8" y="147.6">Q1</text>
<text x="282.6" y="146.1">stand key</text>
<text x="90.9" y="153.6">100nF</text>
<text x="101" y="153.6">100nF</text>
<text x="114.5" y="153.1">C8</text>
<text x="125.6" y="156">8MHz</text>
<text x="182" y="153.7">blinkers (clk)</text>
<text x="283.9" y="153.7">LCD RW</text>
<text x="285.2" y="151.2">LCD E</text>
<text x="118.8" y="158.1">22pF</text>
<text x="181.5" y="161.3">display key</text>
<text x="181.8" y="158.8">rpm</text>
<text x="182" y="156.2">blinkers key</text>
<text x="283.9" y="156.2">LCD RS</text>
<text x="284.1" y="158.8">LCD D4</text>
<text x="286.7" y="161.3">tmp</text>
<text x="182" y="163.9">set key</text>
<text x="182" y="166.4">LCD D7</text>
<text x="282.1" y="166.4">light switch</text>
<text x="182" y="168.9">LCD D6</text>
<text x="182" y="171.5">LCD D5</text>
<text x="285.9" y="168.9">blink2</text>
<text x="285.9" y="171.5">blink1</text>
<text x="182" y="176.6">LCD D4</text>
<text x="182.3" y="179.1">stand key</text>
<text x="283.6" y="176.6">blink key</text>
<text x="284.6" y="174">set key</text>
<text x="286.2" y="179.1">buz</text>
<text x="182.3" y="184.2">foto sig mode</text>
<text x="182.5" y="181.6">buz</text>
<text x="281.3" y="181.6">lcd vcc / led</text>
<text x="283.4" y="184.2">LCD D7</text>
<text x="182.3" y="186.7">foto sig light</text>
<text x="283.4" y="186.7">LCD D6</text>
<text x="283.4" y="189.3">LCD D5</text>
<text x="68.8" y="407.7">CLK</text>
</g>
<g font-size="1.1">
<text x="99" y="75.6">MOSI</text>
<text x="99" y="80.7">RST</text>
<text x="99" y="83.2">SCK</text>
<text x="99" y="85.8">MISO</text>
<text x="198.1" y="184.8">MOSI</text>
<text x="185.4" y="189.9">SCK</text>
<text x="205.7" y="187.4">MISO</text>
</g>
<g font-size=".6">
<text x="220.7" y="156.7">SpiceOrder 1</text>
<text x="225.8" y="156.7">SpiceOrder 2</text>
<text x="32.1" y="236.9" transform="rotate(-90 32.1 236.9)">SpiceOrder 2</text>
<text x="32.1" y="242" transform="rotate(-90 32.1 242)">SpiceOrder 1</text>
<text x="32.1" y="310.6" transform="rotate(-90 32.1 310.6)">SpiceOrder 2</text>
<text x="32.1" y="315.7" transform="rotate(-90 32.1 315.7)">SpiceOrder 1</text>
<text x="32.1" y="389.3" transform="rotate(-90 32.1 389.3)">SpiceOrder 1</text>
<text x="32.1" y="384.2" transform="rotate(-90 32.1 384.2)">SpiceOrder 2</text>
<text x="32.1" y="460.4" transform="rotate(-90 32.1 460.4)">SpiceOrder 2</text>
<text x="32.1" y="465.5" transform="rotate(-90 32.1 465.5)">SpiceOrder 1</text>
<text x="60.7" y="499.5">SpiceOrder 1</text>
<text x="65.8" y="499.5">SpiceOrder 2</text>
</g>
</svg>
